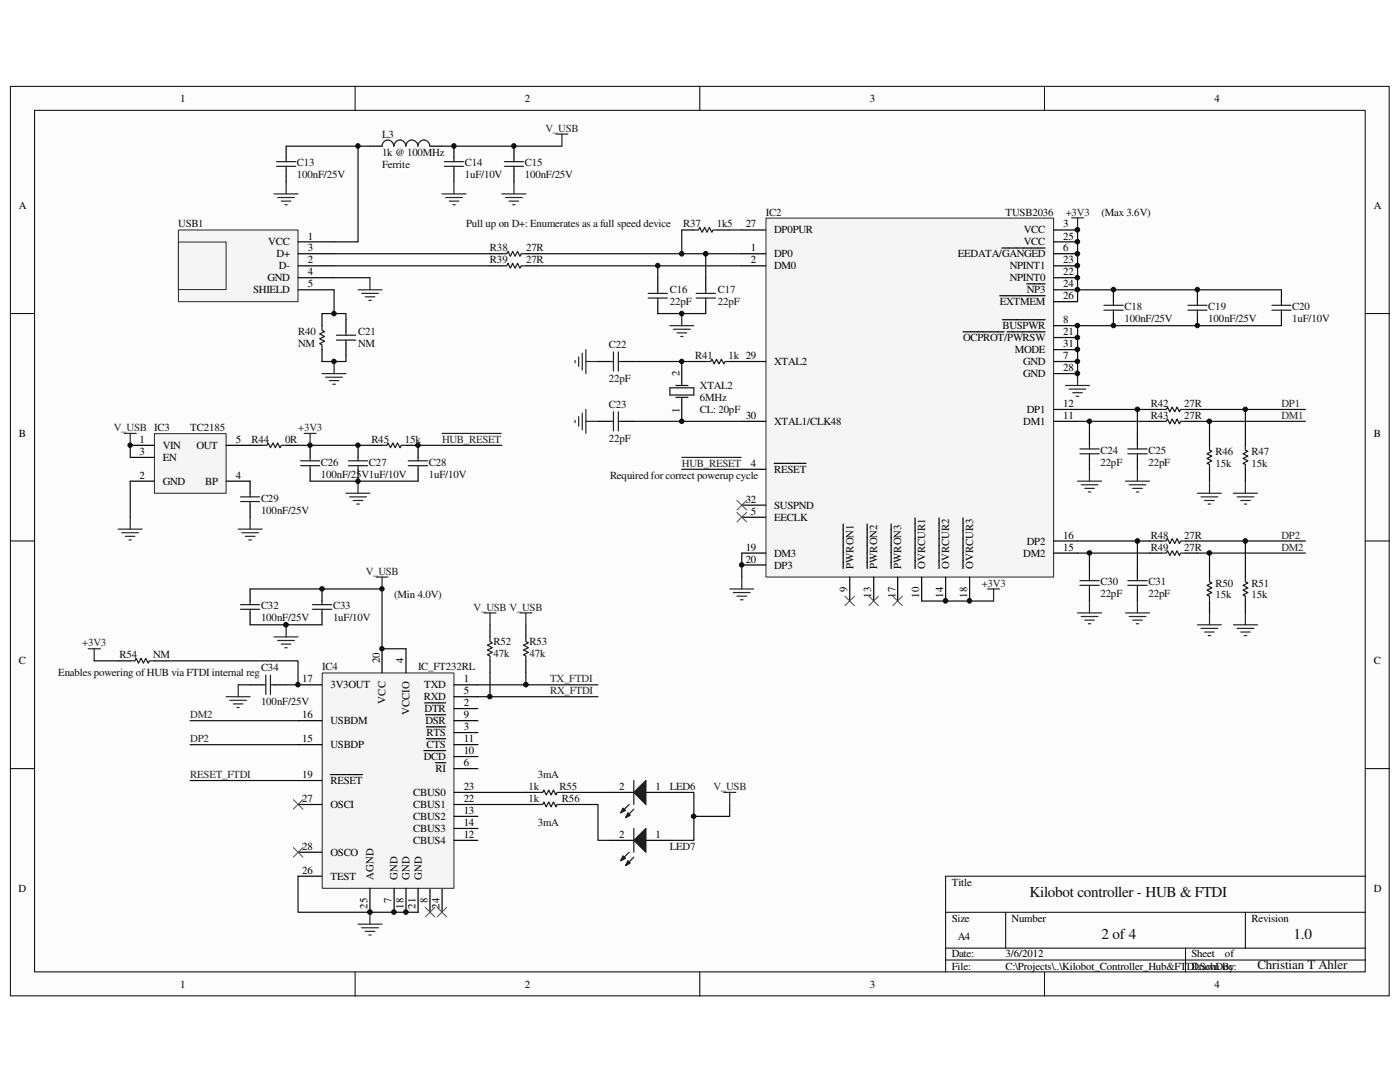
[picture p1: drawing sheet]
<svg xmlns="http://www.w3.org/2000/svg" width="279mm" height="216mm" viewBox="0 0 279 216" stroke-linecap="round" stroke-linejoin="round" font-family="sans-serif">
<path d="M2.1 17.3h275.1v181.4h-275.1z" fill="#fcfcfc"/>
<path d="M2.1 17.2h275.1v181.5h-275.1z" fill="none" stroke="#000" stroke-width=".2"/>
<path d="M6.9 22.1h265.6v171.8h-265.6z" fill="#fcfcfc"/>
<g fill="none" stroke="#000" stroke-width=".2">
<path d="M70.9 17.2v4.8M139.7 17.2v4.8M208.4 17.2v4.8M6.9 22h265.6v171.9h-265.6zM2.1 62.6h4.8M272.5 62.6h4.8M2.1 107.9h4.8M272.5 107.9h4.8M2.1 153.4h4.8M272.5 153.4h4.8M272.5 174.8h-83.8v19.2M70.9 194v4.8"/>
<path d="M139.7 194v4.8M188.7 182h83.8M188.7 189.2h83.8M188.7 191.6h83.8M200.7 182v7.2M208.4 194v4.8M236.6 189.2v4.8M248.5 182v7.2"/>
</g>
<path d="M152.9 43.6h57.4v71.5h-57.4z" fill="#f5f5f5"/>
<path d="M152.9 43.5h57.4v71.6h-57.4z" fill="none" stroke="#262626" stroke-width=".2"/>
<g fill="none" stroke="#000" stroke-width=".24">
<path d="M97.8 50.6h2.4M97.8 53h2.4M104.9 50.6h2.5M104.9 53h2.5M136.1 45.9h2.4M143.3 45.9h2.3M148 50.6h4.8M148 53h4.8M148 45.9h4.8M199.5 59h9.1M199.9 49.5h8.7M204.9 56.6h3.7"/>
<path d="M210.3 50.6h4.8M210.3 53h4.8M210.3 45.9h4.8M210.3 55.4h4.8M210.3 57.8h4.8M210.3 48.3h4.8M119.3 72.1h2.4M124.1 72.1h2.4M136.1 72.1v4.8M136.1 79.3v4.8M138.5 72.1h2.3M145.6 72.1h7.2"/>
<path d="M192.2 66.2h8.2M200.1 63.8h8.5M201 66.2h7.6M210.3 72.1h4.8M210.3 65h4.8M210.3 67.4h4.8M210.3 60.2h4.8M210.3 74.5h4.8M210.3 69.8h4.8M148 93.6h4.8M148 84.1h4.8M154.5 92.5h6.4"/>
<path d="M210.3 84.1h4.8M210.3 81.7h4.8M229.4 84.1h2.4M229.4 81.7h2.4M236.6 84.1h2.4M236.6 81.7h2.4M241.4 86.5v2.4M241.4 93.6v2.4M248.5 86.5v2.4M248.5 93.6v2.4M148 103.2h4.8M148 110.4h4.8"/>
<path d="M148 112.7h4.8M148 100.8h4.8M168.3 104.6v8.9M169.6 115.1v4.8M173.1 104.6v8.9M174.4 115.1v4.8M177.8 104.6v8.9M179.2 115.1v4.8M182.6 103.3v10.2M183.9 115.1v4.8M187.4 103.3v10.2M188.7 115.1v4.8"/>
<path d="M192.2 103.3v10.2M193.5 115.1v4.8M210.3 110.4h4.8M210.3 107.9h4.8"/>
</g>
<path d="M100.2 50.6h.9l.3-.4 .5 .9 .4-.9 .5 .9 .5-.9 .5 .9 .2-.5h.9M100.2 53h.9l.3-.5 .5 1 .4-1 .5 1 .5-1 .5 1 .2-.5h.9M138.5 45.9h.9l.3-.5 .4 1 .5-1 .5 1 .5-1 .5 1 .2-.5h1M121.7 72.1h.7M122.4 70.2v3.8M123.4 70.2v3.8M123.4 72.1h.7M140.8 72.1h1l.3-.4 .4 .9 .5-.9 .5 .9 .5-.9 .4 .9 .3-.5h.9M231.8 81.7h.9l.3-.5 .5 1 .4-1 .5 1 .5-1 .5 1 .2-.5h1M231.8 84.1h.9l.3-.5 .5 1 .4-1 .5 1 .5-1 .5 1 .2-.5h1M241.4 88.9v.9l.5 .2-1 .6 1 .4-1 .5 1 .4-1 .6 .5 .2v.9M248.5 88.9v.9l.5 .2-.9 .6 .9 .4-.9 .5 .9 .4-.9 .6 .4 .2v.9" fill="none" stroke="#1c1c1c" stroke-width=".24"/>
<g fill="none" stroke="#262626" stroke-width=".24">
<path d="M213.9 43.5h2.3M215.1 43.5v2.4M114.8 71.9v.5M115.5 71.2v1.9M116.2 70.5v3.3M116.9 69.8v4.7M116.9 72.1h2.4M133.7 65h4.8M134.4 65.7h3.4M135.1 66.4h1.9M135.8 67.1h.5M136.1 62.6v2.4"/>
<path d="M212.6 76.9h4.8M213.4 77.6h3.3M214.1 78.4h1.9M214.8 79.1h.5M215.1 74.5v2.4M114.8 83.9v.4M115.5 83.1v1.9M116.2 82.4v3.4M116.9 81.7v4.8M116.9 84.1h2.4M215.1 96h4.7M215.8 96.7h3.3"/>
<path d="M216.5 97.5h1.9M217.2 98.2h.5M217.4 93.6v2.4M224.6 96h4.8M225.3 96.7h3.4M226.1 97.5h1.9M226.8 98.2h.4M227 93.6v2.4M239 98.4h4.8M239.7 99.1h3.3M240.4 99.9h1.9M241.4 96v2.4"/>
<path d="M246.2 98.4h4.8M246.9 99.1h3.3M247.6 99.9h1.9M248.5 96v2.4M197.1 117.5h2.4M198.3 117.5v2.4M241.1 100.6h.5M248.3 100.6h.5"/>
</g>
<g fill="none" stroke="#0e0e0e" stroke-width=".24">
<path d="M131.3 53v2.4M136.1 45.9v4.7M140.8 50.6v4.8M145.6 45.9h2.4M215.1 45.9v14.3M126.5 72.1h12M131.3 62.6h9.5M126.5 84.1h21.5M215.1 81.7h11.9v4.8M215.1 84.1h14.3M217.4 84.1v2.4M227 81.7h2.4"/>
<path d="M239 84.1h21.5M239 81.7h21.5M248.5 81.7v4.8M183.9 119.9h14.4"/>
</g>
<path d="M133.7 77.4h4.8v1.4h-4.8zM134.9 79.3h2.4M134.9 76.9h2.4" fill="none" stroke="#131313" stroke-width=".24"/>
<path d="M168.6 119l1.9 1.9M170.5 119l-1.9 1.9M173.4 119l1.9 1.9M175.3 119l-1.9 1.9M178.2 119l1.9 1.9M180.1 119l-1.9 1.9" fill="none" stroke="#4c4c4c" stroke-width=".2"/>
<path d="M30.9 86.6h14.2v11.8h-14.2z" fill="#f5f5f5"/>
<path d="M30.8 86.5h14.3v11.9h-14.3z" fill="none" stroke="#262626" stroke-width=".2"/>
<path d="M26 88.9h4.8M26 96h4.8M26 91.3h4.8M45.1 88.9h4.8M45.1 96h4.8M61.9 88.9v2.4M61.9 93.6v2.4M71.5 88.9v2.4M71.5 93.6v2.4" fill="none" stroke="#000" stroke-width=".24"/>
<g fill="none" stroke="#262626" stroke-width=".24">
<path d="M24.8 86.5h2.4M26 86.5v2.4M60.7 86.5h2.4M61.9 86.5v2.4M69 98.4h4.8M69.8 99.1h3.4M70.5 99.9h1.9M71.5 96v2.4M23.6 105.6h4.8M24.3 106.3h3.3M25 107h1.9M25.7 107.7h.5"/>
<path d="M26 103.2v2.4M47.5 105.6h4.8M48.3 106.3h3.3M49 107h1.9M49.7 107.7h.5M49.9 103.2v2.4M71.2 100.6h.5"/>
</g>
<path d="M26 88.9v2.4M26 96v7.2" fill="none" stroke="#0e0e0e" stroke-width=".24"/>
<path d="M60 91.9h3.8M60 92.9h3.8M61.9 91.3v.6M61.9 92.9v.7M69.6 91.9h3.8M69.6 92.9h3.8M71.5 91.3v.6M71.5 92.9v.7" fill="none" stroke="#1c1c1c" stroke-width=".24"/>
<path d="M35.6 45.9h23.9v14.3h-23.9z" fill="#f5f5f5"/>
<path d="M35.6 45.9h23.9v14.3h-23.9z" fill="none" stroke="#262626" stroke-width=".2"/>
<path d="M59.5 48.3h7.2M59.5 53h7.2M59.5 50.6h7.2M59.5 55.4h7.2M59.5 57.8h7.2" fill="none" stroke="#000" stroke-width=".24"/>
<path d="M35.6 48.3h9.5v9.5h-9.5z" fill="#f5f5f5"/>
<path d="M35.6 48.3h9.5v9.5h-9.5z" fill="none" stroke="#262626" stroke-width=".2"/>
<g fill="none" stroke="#000" stroke-width=".24">
<path d="M73.8 88.9h2.4M81 88.9h2.4v2.4M83.4 93.6v2.4M229.4 107.9h2.4M229.4 110.4h2.4M236.6 107.9h2.4M236.6 110.4h2.4M241.4 112.7v2.4M241.4 119.9v2.4M248.5 112.7v2.4M248.5 119.9v2.4M85.8 177.2v4.8"/>
<path d="M88.2 177.2v4.8"/>
</g>
<path d="M76.2 88.9h1l.2-.5 .5 .9 .5-.9 .5 .9 .4-.9 .5 .9 .3-.4h.9M81.5 91.9h3.8M81.5 92.9h3.8M83.4 91.3v.6M83.4 92.9v.7M231.8 107.9h.9l.3-.4 .5 1 .4-1 .5 1 .5-1 .5 1 .2-.6h1M231.8 110.4h.9l.3-.5 .5 .9 .4-.9 .5 .9 .5-.9 .5 .9 .2-.4h1M241.4 115.1v1l.5 .2-1 .5 1 .5-1 .5 1 .4-1 .5 .5 .3v.9M248.5 115.1v1l.5 .2-.9 .5 .9 .5-.9 .5 .9 .4-.9 .5 .4 .3v.9" fill="none" stroke="#1c1c1c" stroke-width=".24"/>
<g fill="none" stroke="#0e0e0e" stroke-width=".24">
<path d="M61.9 96h21.5M83.4 88.9h16.8M136.1 93.6h11.9M241.4 84.1v2.4M148 110.4v4.7M215.1 107.9h11.9v4.8M215.1 110.4h14.3M217.4 110.4v2.3M227 107.9h2.4M239 110.4h21.5M239 107.9h21.5M241.4 110.4v2.3"/>
<path d="M248.5 107.9v4.8"/>
</g>
<g fill="none" stroke="#262626" stroke-width=".24">
<path d="M88.2 86.5h11.8M136.1 91.3h11.8M145.6 117.5h4.8M146.3 118.2h3.4M147.1 119h1.9M147.8 119.7h.5M148 115.1v2.4M217.4 119.9v2.4M227 119.9v2.4M215.1 122.3h4.7M215.8 123h3.3M216.5 123.7h1.9"/>
<path d="M217.2 124.5h.5M224.6 122.3h4.8M225.3 123h3.4M226.1 123.7h1.9M226.8 124.5h.4M239 124.7h4.8M239.7 125.4h3.3M240.4 126.1h1.9M241.1 126.8h.5M241.4 122.3v2.4M246.2 124.7h4.8M246.9 125.4h3.3"/>
<path d="M247.6 126.1h1.9M248.3 126.8h.5M248.5 122.3v2.4"/>
</g>
<path d="M147.1 99.9l1.9 1.9M149 99.9l-1.9 1.9M147.1 102.2l1.9 1.9M149 102.2l-1.9 1.9" fill="none" stroke="#4c4c4c" stroke-width=".2"/>
<path d="M64.3 134.3h26.3v42.9h-26.3z" fill="#f5f5f5"/>
<path d="M64.3 134.3h26.3v42.9h-26.3z" fill="none" stroke="#262626" stroke-width=".2"/>
<g fill="none" stroke="#000" stroke-width=".24">
<path d="M90.6 29.2v2.3M90.6 33.9v2.4M102.6 29.2v2.3M102.6 33.9v2.4M131.3 55.4v2.4M140.8 55.4v2.4M222.2 57.8v2.4M239 57.8v2.4M255.7 57.8v2.4M64.3 62.6v2.4M64.3 69.8v2.3M69 63.8v2.4"/>
<path d="M69 68.6v2.4M131.3 60.2v2.4M140.8 60.2v2.4M222.2 62.6v2.4M239 62.6v2.4M255.7 62.6v2.4M49.9 96v2.4M49.9 88.9h2.4M57.1 88.9h2.4M119.3 84.1h2.4M124.1 84.1h2.4M217.4 86.5v2.4"/>
<path d="M217.4 91.3v2.3M227 86.5v2.4M227 91.3v2.3M49.9 100.8v2.4M49.9 117.5v2.4M64.3 117.5v2.4M217.4 112.7v2.4M217.4 117.5v2.4M227 112.7v2.4M227 117.5v2.4M23.6 131.9h2.4M30.8 131.9h2.3"/>
<path d="M49.9 136.7h2.4M49.9 122.3v2.4M54.7 136.7h2.4M59.5 136.7h4.8M64.3 122.3v2.4M76.2 129.5v4.7M81 129.5v4.7M90.6 139h4.8M90.6 136.7h4.8M97.8 124.7v2.4M97.8 131.9v2.3M104.9 124.7v2.4"/>
<path d="M104.9 131.9v2.3M59.5 143.8h4.8M59.5 148.6h4.8M59.5 155.7h4.8M66 154.6h6.3M84.6 149.8h4.3M84.8 140.3h4.1M84.9 142.6h4M85.1 147.4h3.8M85.1 145h3.8M86.9 152.2h2M90.6 153.4h4.8"/>
<path d="M90.6 143.8h4.8M90.6 151h4.8M90.6 148.6h4.8M90.6 158.1h4.8M90.6 141.4h4.8M90.6 146.2h4.8M104.9 158.1h2.5M112.1 158.1h2.4M121.7 158.1h4.8M128.9 158.1h4.8M59.5 160.5h4.8M59.5 174.8h4.8"/>
<path d="M59.5 170.1h4.8M73.8 177.2v4.8M78.7 177.2v4.8M81 177.2v4.8M83.4 177.2v4.8M90.6 167.7h4.8M90.6 162.9h4.8M90.6 165.3h4.8M90.6 160.5h4.8M104.9 160.5h2.5M112.1 160.5h2.4"/>
</g>
<g fill="none" stroke="#262626" stroke-width=".24">
<path d="M54.7 38.7h4.8M55.4 39.4h3.4M57.1 36.3v2.4M88.2 38.7h4.8M88.9 39.4h3.4M90.6 36.3v2.4M100.2 38.7h4.7M100.9 39.4h3.3M102.6 36.3v2.4M111 26.8h2.3M112.1 26.8v2.4M56.1 40.1h1.9"/>
<path d="M56.9 40.9h.4M71.5 57.8h4.7M72.2 58.5h3.3M72.9 59.2h1.9M73.6 59.9h.5M73.8 55.4v2.4M89.7 40.1h1.9M90.4 40.9h.4M101.6 40.1h1.9M102.3 40.9h.5M64.3 74.5h4.7M65 75.3h3.3"/>
<path d="M65.7 75.9h1.9M66.4 76.7h.5M66.7 72.1v2.4M75.1 115.1h2.3M76.2 115.1v2.4M17.6 129.5h2.4M18.8 129.5v2.4M45.1 139h4.8M45.8 139.7h3.4M47.5 136.7v2.3M54.7 127.1h4.8M55.4 127.8h3.4"/>
<path d="M56.1 128.5h1.9M56.9 129.2h.4M57.1 124.7v2.4M96.6 122.3h2.4M97.8 122.3v2.4M103.8 122.3h2.4M104.9 122.3v2.4M46.6 140.5h1.9M47.3 141.2h.5M144.4 158.1h2.5M145.6 158.1v2.4M71.5 184.4h4.7"/>
<path d="M72.2 185.1h3.3M72.9 185.8h1.9M73.6 186.6h.5M73.8 182v2.4"/>
</g>
<g fill="none" stroke="#0e0e0e" stroke-width=".24">
<path d="M57.1 29.2h14.4v19.1h-4.8M71.5 29.2h2.3M88.2 29.2h23.9M66.7 57.8v4.8M66.7 50.6h31.1M66.7 53h31.1M66.7 55.4h7.1M107.4 50.6h40.6M107.4 53h40.6M215.1 57.8h40.6M64.3 62.6h4.7v1.2M69 71v1.1h-4.7"/>
<path d="M255.7 65h-40.6v9.5M59.5 88.9h14.3M49.9 117.5h26.3v12h4.8M18.8 131.9h4.8M33.1 131.9h26.4v4.8h-2.4M47.5 136.7h2.4M49.9 124.7h14.4M95.4 136.7h23.9M95.4 139h23.9M97.8 134.2v4.8M104.9 134.2v2.5M37.9 148.6h21.6"/>
<path d="M37.9 143.8h21.6M95.4 158.1h9.5M114.5 158.1h7.2M133.7 158.1h4.8v9.6h-4.8M59.5 174.8v7.2h23.9M95.4 160.5h9.5M114.5 160.5h4.8v7.2h2.4M145.6 160.5v2.4h-7.1"/>
</g>
<path d="M58.5 159.6l2 1.9M60.5 159.6l-2 1.9M58.5 169.1l2 1.9M60.5 169.1l-2 1.9" fill="none" stroke="#4c4c4c" stroke-width=".2"/>
<g fill="none" stroke="#1c1c1c" stroke-width=".24">
<path d="M88.7 32.3h3.8M88.7 33.2h3.8M90.6 31.5v.8M90.6 33.2v.7M100.7 32.3h3.8M100.7 33.2h3.8M102.6 31.5v.8M102.6 33.2v.7M129.4 58.5h3.8M129.4 59.5h3.8M131.3 57.8v.7M131.3 59.5v.7"/>
<path d="M138.9 58.5h3.9M138.9 59.5h3.9M140.8 57.8v.7M140.8 59.5v.7M64.3 65v.9l.5 .3-1 .4 1 .5-1 .5 1 .5-1 .5 .5 .2v1M67.1 67.9h3.9M67.1 66.9h3.9M69 66.2v.7M69 67.9v.7M220.3 60.9h3.9M220.3 61.9h3.9M222.2 60.2v.7"/>
<path d="M222.2 61.9v.7M237.1 60.9h3.8M237.1 61.9h3.8M239 60.2v.7M239 61.9v.7M253.8 60.9h3.8M253.8 61.9h3.8M255.7 60.2v.7M255.7 61.9v.7M48 99.1h3.8M49.9 98.4v.7M52.3 88.9h1l.2-.5 .5 .9 .5-.9 .4 .9 .5-.9 .5 .9 .2-.4h1"/>
<path d="M121.7 84.1h.7M122.4 82.2v3.8M123.4 82.2v3.8M123.4 84.1h.7M215.5 89.6h3.9M215.5 90.6h3.9M217.4 88.9v.7M217.4 90.6v.7M225.1 89.6h3.8M225.1 90.6h3.8M227 88.9v.7M227 90.6v.7"/>
<path d="M48 100.1h3.8M49.9 100.1v.7M49.9 119.9v.7M64.3 119.9v.7M215.5 115.9h3.9M215.5 116.8h3.9M217.4 115.1v.8M217.4 116.8v.7M225.1 115.9h3.8M225.1 116.8h3.8M227 115.1v.8M227 116.8v.7"/>
<path d="M26 131.9h.9l.3-.5 .4 .9 .6-.9 .4 .9 .5-.9 .5 .9 .2-.4h1M48 121.6h3.8M48 120.6h3.8M49.9 121.6v.7M52.3 136.7h.7M53 134.7v3.9M54 134.7v3.9M54 136.7h.7M62.4 121.6h3.8M62.4 120.6h3.8M64.3 121.6v.7M97.8 127.1v.9l.5 .3-1 .4 1 .5-1 .5 1 .5-1 .4 .5 .3v1"/>
<path d="M104.9 127.1v.9l.6 .3-1 .4 1 .5-1 .5 1 .5-1 .4 .4 .3v1M107.4 158.1h.9l.2-.5 .5 1 .5-1 .5 1 .4-1 .6 1 .2-.5h.9M107.4 160.5h.9l.2-.5 .5 1 .5-1 .5 1 .4-1 .6 1 .2-.5h.9"/>
</g>
<path d="M126.5 158.1l2.4-2.4v4.8z" fill="#1c1c1c"/>
<path d="M126.5 158.1l2.4-2.4v4.8zM125.6 160.5l-1.7 1.7M126.5 161.5l-1.7 1.7" fill="none" stroke="#1c1c1c" stroke-width=".24"/>
<path d="M124.3 161.2l.5 .5-.9 .5z" fill="#1c1c1c"/>
<path d="M124.3 161.2l.5 .5-.9 .5z" fill="none" stroke="#1c1c1c" stroke-width=".24"/>
<path d="M125.3 162.2l.5 .5-1 .5z" fill="#1c1c1c"/>
<path d="M126.5 155.7v4.8M125.3 162.2l.5 .5-1 .5z" fill="none" stroke="#1c1c1c" stroke-width=".24"/>
<path d="M121.7 167.7h4.8M128.9 167.7h4.8" fill="none" stroke="#000" stroke-width=".24"/>
<path d="M126.5 167.7l2.4-2.4v4.8z" fill="#1c1c1c"/>
<path d="M125.6 170.1l-1.7 1.6M126.5 167.7l2.4-2.4v4.8zM126.5 171l-1.7 1.7" fill="none" stroke="#1c1c1c" stroke-width=".24"/>
<path d="M124.3 170.8l.5 .5-.9 .4z" fill="#1c1c1c"/>
<path d="M124.3 170.8l.5 .5-.9 .4z" fill="none" stroke="#1c1c1c" stroke-width=".24"/>
<path d="M125.3 171.7l.5 .5-1 .5z" fill="#1c1c1c"/>
<path d="M55.2 32.3h3.8M55.2 33.2h3.8M57.1 31.5v.8M57.1 33.2v.7M76.2 29.2a1.17 1.17 0 0 1 1.2-1.3 1.17 1.17 0 0 1 1.2 1.3M78.7 29.2a1.17 1.17 0 0 1 1.1-1.3 1.17 1.17 0 0 1 1.2 1.3M81 29.2a1.19 1.19 0 0 1 1.2-1.3 1.19 1.19 0 0 1 1.2 1.3 1.19 1.19 0 0 1 1.2-1.3 1.19 1.19 0 0 1 1.2 1.3M125.3 171.7l.5 .5-1 .5zM126.5 165.3v4.8" fill="none" stroke="#1c1c1c" stroke-width=".24"/>
<path d="M37.9 155.7h21.6" fill="none" stroke="#0e0e0e" stroke-width=".24"/>
<path d="M57.1 29.2v2.3M57.1 33.9v2.4M73.8 29.2h2.4M85.8 29.2h2.4" fill="none" stroke="#000" stroke-width=".24"/>
<path d="M84.9 181.1l1.9 1.9M86.8 181.1l-1.9 1.9M87.2 181.1l2 1.9M89.2 181.1l-2 1.9" fill="none" stroke="#4c4c4c" stroke-width=".2"/>
<circle cx="26" cy="88.8" r=".45" fill="#0e0e0e"/>
<circle cx="26" cy="88.8" r=".45" fill="none" stroke="#0e0e0e" stroke-width=".2"/>
<circle cx="57.1" cy="124.7" r=".46" fill="#0e0e0e"/>
<circle cx="57.1" cy="124.7" r=".46" fill="none" stroke="#0e0e0e" stroke-width=".2"/>
<circle cx="59.5" cy="136.6" r=".45" fill="#0e0e0e"/>
<circle cx="59.5" cy="136.6" r=".45" fill="none" stroke="#0e0e0e" stroke-width=".2"/>
<circle cx="61.9" cy="88.8" r=".45" fill="#0e0e0e"/>
<circle cx="61.9" cy="88.8" r=".45" fill="none" stroke="#0e0e0e" stroke-width=".2"/>
<circle cx="64.3" cy="117.5" r=".46" fill="#0e0e0e"/>
<circle cx="64.3" cy="117.5" r=".46" fill="none" stroke="#0e0e0e" stroke-width=".2"/>
<circle cx="66.6" cy="72.1" r=".45" fill="#0e0e0e"/>
<circle cx="66.6" cy="72.1" r=".45" fill="none" stroke="#0e0e0e" stroke-width=".2"/>
<circle cx="66.6" cy="62.6" r=".46" fill="#0e0e0e"/>
<circle cx="66.6" cy="62.6" r=".46" fill="none" stroke="#0e0e0e" stroke-width=".2"/>
<circle cx="71.4" cy="96" r=".46" fill="#0e0e0e"/>
<circle cx="71.4" cy="96" r=".46" fill="none" stroke="#0e0e0e" stroke-width=".2"/>
<circle cx="71.4" cy="88.8" r=".45" fill="#0e0e0e"/>
<circle cx="71.4" cy="88.8" r=".45" fill="none" stroke="#0e0e0e" stroke-width=".2"/>
<circle cx="71.4" cy="29.1" r=".46" fill="#0e0e0e"/>
<circle cx="71.4" cy="29.1" r=".46" fill="none" stroke="#0e0e0e" stroke-width=".2"/>
<circle cx="73.8" cy="182" r=".46" fill="#0e0e0e"/>
<circle cx="73.8" cy="182" r=".46" fill="none" stroke="#0e0e0e" stroke-width=".2"/>
<circle cx="76.2" cy="129.4" r=".45" fill="#0e0e0e"/>
<circle cx="76.2" cy="129.4" r=".45" fill="none" stroke="#0e0e0e" stroke-width=".2"/>
<circle cx="76.2" cy="117.5" r=".45" fill="#0e0e0e"/>
<circle cx="76.2" cy="117.5" r=".45" fill="none" stroke="#0e0e0e" stroke-width=".2"/>
<circle cx="78.6" cy="182" r=".46" fill="#0e0e0e"/>
<circle cx="78.6" cy="182" r=".46" fill="none" stroke="#0e0e0e" stroke-width=".2"/>
<circle cx="81" cy="182" r=".46" fill="#0e0e0e"/>
<circle cx="81" cy="182" r=".46" fill="none" stroke="#0e0e0e" stroke-width=".2"/>
<circle cx="83.4" cy="88.8" r=".45" fill="#0e0e0e"/>
<circle cx="83.4" cy="88.8" r=".45" fill="none" stroke="#0e0e0e" stroke-width=".2"/>
<circle cx="90.6" cy="29.1" r=".45" fill="#0e0e0e"/>
<circle cx="90.6" cy="29.1" r=".45" fill="none" stroke="#0e0e0e" stroke-width=".2"/>
<circle cx="97.8" cy="139" r=".45" fill="#0e0e0e"/>
<circle cx="97.8" cy="139" r=".45" fill="none" stroke="#0e0e0e" stroke-width=".2"/>
<circle cx="102.5" cy="29.1" r=".46" fill="#0e0e0e"/>
<circle cx="102.5" cy="29.1" r=".46" fill="none" stroke="#0e0e0e" stroke-width=".2"/>
<circle cx="104.9" cy="136.6" r=".46" fill="#0e0e0e"/>
<circle cx="104.9" cy="136.6" r=".46" fill="none" stroke="#0e0e0e" stroke-width=".2"/>
<circle cx="131.2" cy="53" r=".45" fill="#0e0e0e"/>
<circle cx="131.2" cy="53" r=".45" fill="none" stroke="#0e0e0e" stroke-width=".2"/>
<circle cx="136" cy="84.1" r=".44" fill="#0e0e0e"/>
<circle cx="136" cy="84.1" r=".44" fill="none" stroke="#0e0e0e" stroke-width=".2"/>
<circle cx="136" cy="72.1" r=".44" fill="#0e0e0e"/>
<circle cx="136" cy="72.1" r=".44" fill="none" stroke="#0e0e0e" stroke-width=".2"/>
<circle cx="136" cy="62.6" r=".45" fill="#0e0e0e"/>
<circle cx="136" cy="62.6" r=".45" fill="none" stroke="#0e0e0e" stroke-width=".2"/>
<circle cx="136" cy="50.6" r=".45" fill="#0e0e0e"/>
<circle cx="136" cy="50.6" r=".45" fill="none" stroke="#0e0e0e" stroke-width=".2"/>
<circle cx="138.4" cy="162.9" r=".46" fill="#0e0e0e"/>
<circle cx="138.4" cy="162.9" r=".46" fill="none" stroke="#0e0e0e" stroke-width=".2"/>
<circle cx="140.8" cy="50.6" r=".46" fill="#0e0e0e"/>
<circle cx="140.8" cy="50.6" r=".46" fill="none" stroke="#0e0e0e" stroke-width=".2"/>
<circle cx="148" cy="112.7" r=".45" fill="#0e0e0e"/>
<circle cx="148" cy="112.7" r=".45" fill="none" stroke="#0e0e0e" stroke-width=".2"/>
<circle cx="188.7" cy="119.9" r=".46" fill="#0e0e0e"/>
<circle cx="188.7" cy="119.9" r=".46" fill="none" stroke="#0e0e0e" stroke-width=".2"/>
<circle cx="193.5" cy="119.9" r=".46" fill="#0e0e0e"/>
<circle cx="193.5" cy="119.9" r=".46" fill="none" stroke="#0e0e0e" stroke-width=".2"/>
<circle cx="215" cy="74.5" r=".46" fill="#0e0e0e"/>
<circle cx="215" cy="74.5" r=".46" fill="none" stroke="#0e0e0e" stroke-width=".2"/>
<circle cx="215" cy="72.1" r=".45" fill="#0e0e0e"/>
<circle cx="215" cy="72.1" r=".45" fill="none" stroke="#0e0e0e" stroke-width=".2"/>
<circle cx="215" cy="69.7" r=".46" fill="#0e0e0e"/>
<circle cx="215" cy="69.7" r=".46" fill="none" stroke="#0e0e0e" stroke-width=".2"/>
<circle cx="215" cy="67.3" r=".46" fill="#0e0e0e"/>
<circle cx="215" cy="67.3" r=".46" fill="none" stroke="#0e0e0e" stroke-width=".2"/>
<circle cx="215" cy="65" r=".46" fill="#0e0e0e"/>
<circle cx="215" cy="65" r=".46" fill="none" stroke="#0e0e0e" stroke-width=".2"/>
<circle cx="215" cy="57.8" r=".46" fill="#0e0e0e"/>
<circle cx="215" cy="57.8" r=".46" fill="none" stroke="#0e0e0e" stroke-width=".2"/>
<circle cx="215" cy="55.4" r=".46" fill="#0e0e0e"/>
<circle cx="215" cy="55.4" r=".46" fill="none" stroke="#0e0e0e" stroke-width=".2"/>
<circle cx="215" cy="53" r=".46" fill="#0e0e0e"/>
<circle cx="215" cy="53" r=".46" fill="none" stroke="#0e0e0e" stroke-width=".2"/>
<circle cx="215" cy="50.6" r=".46" fill="#0e0e0e"/>
<circle cx="215" cy="50.6" r=".46" fill="none" stroke="#0e0e0e" stroke-width=".2"/>
<circle cx="215" cy="48.2" r=".46" fill="#0e0e0e"/>
<circle cx="215" cy="48.2" r=".46" fill="none" stroke="#0e0e0e" stroke-width=".2"/>
<circle cx="215" cy="45.8" r=".46" fill="#0e0e0e"/>
<circle cx="215" cy="45.8" r=".46" fill="none" stroke="#0e0e0e" stroke-width=".2"/>
<circle cx="217.4" cy="110.3" r=".46" fill="#0e0e0e"/>
<circle cx="217.4" cy="110.3" r=".46" fill="none" stroke="#0e0e0e" stroke-width=".2"/>
<circle cx="217.4" cy="84.1" r=".46" fill="#0e0e0e"/>
<circle cx="217.4" cy="84.1" r=".46" fill="none" stroke="#0e0e0e" stroke-width=".2"/>
<circle cx="222.2" cy="65" r=".46" fill="#0e0e0e"/>
<circle cx="222.2" cy="65" r=".46" fill="none" stroke="#0e0e0e" stroke-width=".2"/>
<circle cx="222.2" cy="57.8" r=".46" fill="#0e0e0e"/>
<circle cx="222.2" cy="57.8" r=".46" fill="none" stroke="#0e0e0e" stroke-width=".2"/>
<circle cx="227" cy="107.9" r=".46" fill="#0e0e0e"/>
<circle cx="227" cy="107.9" r=".46" fill="none" stroke="#0e0e0e" stroke-width=".2"/>
<circle cx="227" cy="81.7" r=".46" fill="#0e0e0e"/>
<circle cx="227" cy="81.7" r=".46" fill="none" stroke="#0e0e0e" stroke-width=".2"/>
<circle cx="239" cy="65" r=".44" fill="#0e0e0e"/>
<circle cx="239" cy="65" r=".44" fill="none" stroke="#0e0e0e" stroke-width=".2"/>
<circle cx="238.9" cy="57.8" r=".45" fill="#0e0e0e"/>
<circle cx="238.9" cy="57.8" r=".45" fill="none" stroke="#0e0e0e" stroke-width=".2"/>
<circle cx="241.4" cy="110.3" r=".46" fill="#0e0e0e"/>
<circle cx="241.4" cy="110.3" r=".46" fill="none" stroke="#0e0e0e" stroke-width=".2"/>
<circle cx="241.4" cy="84.1" r=".46" fill="#0e0e0e"/>
<circle cx="241.4" cy="84.1" r=".46" fill="none" stroke="#0e0e0e" stroke-width=".2"/>
<circle cx="248.5" cy="107.9" r=".45" fill="#0e0e0e"/>
<circle cx="248.5" cy="107.9" r=".45" fill="none" stroke="#0e0e0e" stroke-width=".2"/>
<circle cx="248.5" cy="81.7" r=".44" fill="#0e0e0e"/>
<circle cx="248.5" cy="81.7" r=".44" fill="none" stroke="#0e0e0e" stroke-width=".2"/>
<g font-size="3" fill="#0e0e0e">
<text x="205.5" y="178.9">Kilobot controller - HUB &amp; FTDI</text>
<text x="219.8" y="187.3">2 of 4</text>
<text x="258.1" y="187.3">1.0</text>
</g>
<text font-size="2.6" fill="#0e0e0e" x="251" y="193.4">Christian T Ahler</text>
<g font-size="2.2">
<text x="36" y="20.3">1</text>
<text x="104.8" y="20.3">2</text>
<text x="173.6" y="20.3">3</text>
<text x="242.4" y="20.3">4</text>
<text x="3.8" y="41.8">A</text>
<text x="274.2" y="41.8">A</text>
<text x="61.4" y="47.8">1</text>
<text x="148.8" y="45.4">27</text>
<text x="154.5" y="46.6">DP0PUR</text>
<text x="204.3" y="46.6">VCC</text>
<text x="212.2" y="45.4">3</text>
<text x="212.2" y="47.8">25</text>
<text x="53.6" y="49">VCC</text>
<text x="55.2" y="51.4">D+</text>
<text x="55.7" y="53.8">D-</text>
<text x="61.4" y="50.2">3</text>
<text x="61.4" y="52.5">2</text>
<text x="149.9" y="50.2">1</text>
<text x="149.9" y="52.5">2</text>
<text x="154.5" y="51.4">DP0</text>
<text x="154.5" y="53.8">DM0</text>
<text x="191.2" y="51.4">EEDATA/GANGED</text>
<text x="201.5" y="53.8">NPINT1</text>
<text x="204.3" y="49">VCC</text>
<text x="212.2" y="50.2">6</text>
<text x="212.2" y="52.5">23</text>
<text x="50.5" y="58.5">SHIELD</text>
<text x="53.4" y="56.1">GND</text>
<text x="61.4" y="54.9">4</text>
<text x="61.4" y="57.3">5</text>
<text x="201.5" y="56.1">NPINT0</text>
<text x="204.9" y="58.5">NP3</text>
<text x="212.2" y="54.9">22</text>
<text x="212.2" y="57.3">24</text>
<text x="212.2" y="59.7">26</text>
<text x="199.5" y="60.9">EXTMEM</text>
<text x="200.1" y="65.7">BUSPWR</text>
<text x="212.2" y="64.5">8</text>
<text x="192.2" y="68.1">OCPROT/PWRSW</text>
<text x="202.5" y="70.5">MODE</text>
<text x="212.2" y="66.9">21</text>
<text x="212.2" y="71.7">7</text>
<text x="212.2" y="69.3">31</text>
<text x="135.6" y="75" transform="rotate(-90 135.6 75)">2</text>
<text x="154.5" y="72.9">XTAL2</text>
<text x="204.2" y="72.9">GND</text>
<text x="204.2" y="75.2">GND</text>
<text x="212.2" y="74">28</text>
<text x="135.6" y="82.3" transform="rotate(-90 135.6 82.3)">1</text>
<text x="148.8" y="83.6">30</text>
<text x="204.9" y="82.4">DP1</text>
<text x="212.2" y="81.2">12</text>
<text x="212.2" y="83.6">11</text>
<text x="3.8" y="87.2">B</text>
<text x="27.8" y="88.4">1</text>
<text x="32.5" y="89.6">VIN</text>
<text x="39.2" y="89.6">OUT</text>
<text x="47.1" y="88.4">5</text>
<text x="154.5" y="84.8">XTAL1/CLK48</text>
<text x="204.2" y="84.8">DM1</text>
<text x="274.2" y="87.2">B</text>
<text x="27.8" y="95.5">2</text>
<text x="27.8" y="90.8">3</text>
<text x="32.5" y="91.9">EN</text>
<text x="47.1" y="95.5">4</text>
<text x="149.9" y="93.2">4</text>
<text x="154.5" y="94.4">RESET</text>
<text x="32.5" y="96.7">GND</text>
<text x="40.9" y="96.7">BP</text>
<text x="148.8" y="100.3">32</text>
<text x="154.5" y="101.5">SUSPND</text>
<text x="149.9" y="102.7">5</text>
<text x="154.5" y="103.9">EECLK</text>
<text x="212.2" y="107.5">16</text>
<text x="148.8" y="109.9">19</text>
<text x="148.8" y="112.3">20</text>
<text x="154.5" y="111.1">DM3</text>
<text x="154.5" y="113.5">DP3</text>
<text x="170.3" y="113.5" transform="rotate(-90 170.3 113.5)">PWRON1</text>
<text x="175.1" y="113.5" transform="rotate(-90 175.1 113.5)">PWRON2</text>
<text x="179.9" y="113.5" transform="rotate(-90 179.9 113.5)">PWRON3</text>
<text x="184.7" y="113.5" transform="rotate(-90 184.7 113.5)">OVRCUR1</text>
<text x="189.4" y="113.5" transform="rotate(-90 189.4 113.5)">OVRCUR2</text>
<text x="194.2" y="113.5" transform="rotate(-90 194.2 113.5)">OVRCUR3</text>
<text x="204.2" y="111.1">DM2</text>
<text x="204.9" y="108.7">DP2</text>
<text x="212.2" y="109.9">15</text>
<text x="169.1" y="118.2" transform="rotate(-90 169.1 118.2)">9</text>
<text x="173.9" y="119.3" transform="rotate(-90 173.9 119.3)">13</text>
<text x="178.7" y="119.3" transform="rotate(-90 178.7 119.3)">17</text>
<text x="183.5" y="119.3" transform="rotate(-90 183.5 119.3)">10</text>
<text x="188.3" y="119.3" transform="rotate(-90 188.3 119.3)">14</text>
<text x="193" y="119.3" transform="rotate(-90 193 119.3)">18</text>
<text x="3.8" y="132.5">C</text>
<text x="60.3" y="136.1">17</text>
<text x="66" y="137.3">3V3OUT</text>
<text x="75.8" y="132.3" transform="rotate(-90 75.8 132.3)">20</text>
<text x="80.6" y="132.3" transform="rotate(-90 80.6 132.3)">4</text>
<text x="84.7" y="137.3">TXD</text>
<text x="92.5" y="136.1">1</text>
<text x="274.2" y="132.5">C</text>
<text x="60.3" y="143.3">16</text>
<text x="77" y="140.4" transform="rotate(-90 77 140.4)">VCC</text>
<text x="81.7" y="142.7" transform="rotate(-90 81.7 142.7)">VCCIO</text>
<text x="84.6" y="139.7">RXD</text>
<text x="84.8" y="142.1">DTR</text>
<text x="92.5" y="143.3">9</text>
<text x="92.5" y="138.6">5</text>
<text x="92.5" y="140.9">2</text>
<text x="60.3" y="148.1">15</text>
<text x="66" y="149.3">USBDP</text>
<text x="66" y="144.5">USBDM</text>
<text x="84.9" y="144.5">DSR</text>
<text x="85.1" y="149.3">CTS</text>
<text x="85.1" y="146.9">RTS</text>
<text x="92.5" y="148.1">11</text>
<text x="92.5" y="145.7">3</text>
<text x="60.3" y="155.3">19</text>
<text x="84.6" y="151.7">DCD</text>
<text x="86.9" y="154.1">RI</text>
<text x="92.5" y="150.5">10</text>
<text x="92.5" y="152.9">6</text>
<text x="60.3" y="160">27</text>
<text x="66" y="156.5">RESET</text>
<text x="66" y="161.2">OSCI</text>
<text x="82.5" y="161.2">CBUS1</text>
<text x="82.5" y="158.8">CBUS0</text>
<text x="92.5" y="160">22</text>
<text x="92.5" y="157.6">23</text>
<text x="123.6" y="157.6">2</text>
<text x="130.8" y="157.6">1</text>
<text x="82.5" y="163.6">CBUS2</text>
<text x="82.5" y="166">CBUS3</text>
<text x="92.5" y="167.2">12</text>
<text x="92.5" y="162.4">13</text>
<text x="92.5" y="164.8">14</text>
<text x="123.6" y="167.2">2</text>
<text x="130.8" y="167.2">1</text>
<text x="60.3" y="169.6">28</text>
<text x="66" y="170.8">OSCO</text>
<text x="82.5" y="168.4">CBUS4</text>
<text x="3.7" y="177.9">D</text>
<text x="60.3" y="174.4">26</text>
<text x="66" y="175.6">TEST</text>
<text x="74.5" y="175.6" transform="rotate(-90 74.5 175.6)">AGND</text>
<text x="79.3" y="175.6" transform="rotate(-90 79.3 175.6)">GND</text>
<text x="81.7" y="175.6" transform="rotate(-90 81.7 175.6)">GND</text>
<text x="84.2" y="175.6" transform="rotate(-90 84.2 175.6)">GND</text>
<text x="189.9" y="176.7">Title</text>
<text x="274.1" y="177.9">D</text>
<text x="73.4" y="181.4" transform="rotate(-90 73.4 181.4)">25</text>
<text x="78.1" y="180.3" transform="rotate(-90 78.1 180.3)">7</text>
<text x="80.6" y="181.4" transform="rotate(-90 80.6 181.4)">18</text>
<text x="82.9" y="181.4" transform="rotate(-90 82.9 181.4)">21</text>
<text x="85.3" y="180.3" transform="rotate(-90 85.3 180.3)">8</text>
<text x="87.7" y="181.4" transform="rotate(-90 87.7 181.4)">24</text>
<text x="189.9" y="183.9">Size</text>
<text x="201.9" y="183.9">Number</text>
<text x="249.8" y="183.9">Revision</text>
<text x="189.9" y="191.1">Date:</text>
<text x="191.1" y="187.5">A4</text>
<text x="200.7" y="191.1">3/6/2012</text>
<text x="237.8" y="191.1">Sheet</text>
<text x="244.5" y="191.1">of</text>
<text x="36" y="197.1">1</text>
<text x="104.8" y="197.1">2</text>
<text x="173.6" y="197.1">3</text>
<text x="189.9" y="193.5">File:</text>
<text x="200.7" y="193.5">C:\Projects\..\Kilobot_Controller_Hub&amp;FTDI.SchDoc</text>
<text x="237.8" y="193.5">Drawn By:</text>
<text x="242.4" y="197.1">4</text>
</g>
<g font-size="2.2" fill="#0e0e0e">
<text x="76.2" y="27.5">L3</text>
<text x="59.3" y="35.6">100nF/25V</text>
<text x="59.3" y="33.2">C13</text>
<text x="76.2" y="31.1">1k @ 100MHz</text>
<text x="76.2" y="33.4">Ferrite</text>
<text x="92.8" y="35.6">1uF/10V</text>
<text x="92.8" y="33.2">C14</text>
<text x="104.7" y="35.6">100nF/25V</text>
<text x="104.7" y="33.2">C15</text>
<text x="35.6" y="45.4">USB1</text>
<text x="93" y="45.4">Pull up on D+: Enumerates as a full speed device</text>
<text x="136.3" y="45.4">R37</text>
<text x="143" y="45.4">1k5</text>
<text x="152.8" y="43">IC2</text>
<text x="200.7" y="43">TUSB2036</text>
<text x="219.8" y="43">(Max 3.6V)</text>
<text x="97.8" y="50.2">R38</text>
<text x="97.8" y="52.5">R39</text>
<text x="105" y="50.2">27R</text>
<text x="105" y="52.5">27R</text>
<text x="133.7" y="58.5">C16</text>
<text x="143.3" y="58.5">C17</text>
<text x="133.7" y="60.9">22pF</text>
<text x="143.3" y="60.9">22pF</text>
<text x="224.4" y="64.3">100nF/25V</text>
<text x="224.4" y="61.8">C18</text>
<text x="241.1" y="64.3">100nF/25V</text>
<text x="241.1" y="61.8">C19</text>
<text x="257.9" y="64.3">1uF/10V</text>
<text x="257.9" y="61.8">C20</text>
<text x="59.5" y="69.3">NM</text>
<text x="59.5" y="66.9">R40</text>
<text x="71.5" y="69.3">NM</text>
<text x="71.5" y="66.9">C21</text>
<text x="121.5" y="69.5">C22</text>
<text x="138.7" y="71.7">R41</text>
<text x="145.4" y="71.7">1k 29</text>
<text x="121.5" y="76.2">22pF</text>
<text x="139.7" y="77.6">XTAL2</text>
<text x="121.5" y="81.4">C23</text>
<text x="139.7" y="80">6MHz</text>
<text x="139.7" y="82.4">CL: 20pF</text>
<text x="229.7" y="81.2">R42</text>
<text x="229.7" y="83.6">R43</text>
<text x="236.3" y="81.2">27R</text>
<text x="236.3" y="83.6">27R</text>
<text x="38" y="86">TC2185</text>
<text x="50.2" y="88.4">R44</text>
<text x="56.9" y="88.4">0R</text>
<text x="74.1" y="88.4">R45</text>
<text x="80.8" y="88.4">15k</text>
<text x="121.5" y="88.1">22pF</text>
<text x="64.1" y="95.3">100nF/25V1uF/10V</text>
<text x="64.1" y="92.9">C26</text>
<text x="73.6" y="92.9">C27</text>
<text x="85.6" y="95.3">1uF/10V</text>
<text x="85.6" y="92.9">C28</text>
<text x="121.8" y="95.5">Required for correct powerup cycle</text>
<text x="219.6" y="92.9">22pF</text>
<text x="219.6" y="90.6">C24</text>
<text x="229.2" y="92.9">22pF</text>
<text x="229.2" y="90.6">C25</text>
<text x="242.6" y="93.2">15k</text>
<text x="242.6" y="90.8">R46</text>
<text x="249.8" y="93.2">15k</text>
<text x="249.8" y="90.8">R47</text>
<text x="52.1" y="100.1">C29</text>
<text x="52.1" y="102.5">100nF/25V</text>
<text x="229.7" y="107.5">R48</text>
<text x="236.3" y="107.5">27R</text>
<text x="229.7" y="109.9">R49</text>
<text x="236.3" y="109.9">27R</text>
<text x="78.7" y="119.4">(Min 4.0V)</text>
<text x="219.6" y="119.2">22pF</text>
<text x="219.6" y="116.8">C30</text>
<text x="229.2" y="119.2">22pF</text>
<text x="229.2" y="116.8">C31</text>
<text x="242.6" y="119.4">15k</text>
<text x="242.6" y="117.1">R50</text>
<text x="249.8" y="119.4">15k</text>
<text x="249.8" y="117.1">R51</text>
<text x="52.1" y="124">100nF/25V</text>
<text x="52.1" y="121.6">C32</text>
<text x="66.5" y="124">1uF/10V</text>
<text x="66.5" y="121.6">C33</text>
<text x="23.8" y="131.4">R54</text>
<text x="30.6" y="131.4">NM</text>
<text x="98.5" y="131.1">47k</text>
<text x="98.5" y="128.7">R52</text>
<text x="105.7" y="131.1">47k</text>
<text x="105.7" y="128.7">R53</text>
<text x="11.6" y="135">Enables powering of HUB via FTDI internal reg</text>
<text x="52.1" y="134">C34</text>
<text x="64.3" y="133.8">IC4</text>
<text x="83.4" y="133.8">IC_FT232RL</text>
<text x="52.1" y="140.7">100nF/25V</text>
<text x="107.4" y="155.3">3mA</text>
<text x="105.5" y="157.6">1k</text>
<text x="105.5" y="160">1k</text>
<text x="111.7" y="157.6">R55</text>
<text x="112.1" y="160">R56</text>
<text x="133.7" y="157.6">LED6</text>
<text x="107.4" y="164.8">3mA</text>
<text x="133.7" y="169.6">LED7</text>
</g>
<g font-size="2.2" fill="#262626">
<text x="108.9" y="26.3">V_USB</text>
<text x="212.7" y="43">+3V3</text>
<text x="255.7" y="83.6">DM1</text>
<text x="255.7" y="81.2">DP1</text>
<text x="22.7" y="86">V_USB IC3</text>
<text x="59.5" y="86">+3V3</text>
<text x="88.2" y="88.4">HUB_RESET</text>
<text x="136.1" y="93.2">HUB_RESET</text>
<text x="255.7" y="107.5">DP2</text>
<text x="255.7" y="109.9">DM2</text>
<text x="73" y="114.6">V_USB</text>
<text x="195.9" y="117.1">+3V3</text>
<text x="94.5" y="121.8">V_USB V_USB</text>
<text x="16.4" y="129">+3V3</text>
<text x="109.8" y="136.1">TX_FTDI</text>
<text x="38" y="143.3">DM2</text>
<text x="109.8" y="138.6">RX_FTDI</text>
<text x="38" y="148.1">DP2</text>
<text x="38" y="155.3">RESET_FTDI</text>
<text x="142.4" y="157.6">V_USB</text>
</g>
</svg>
